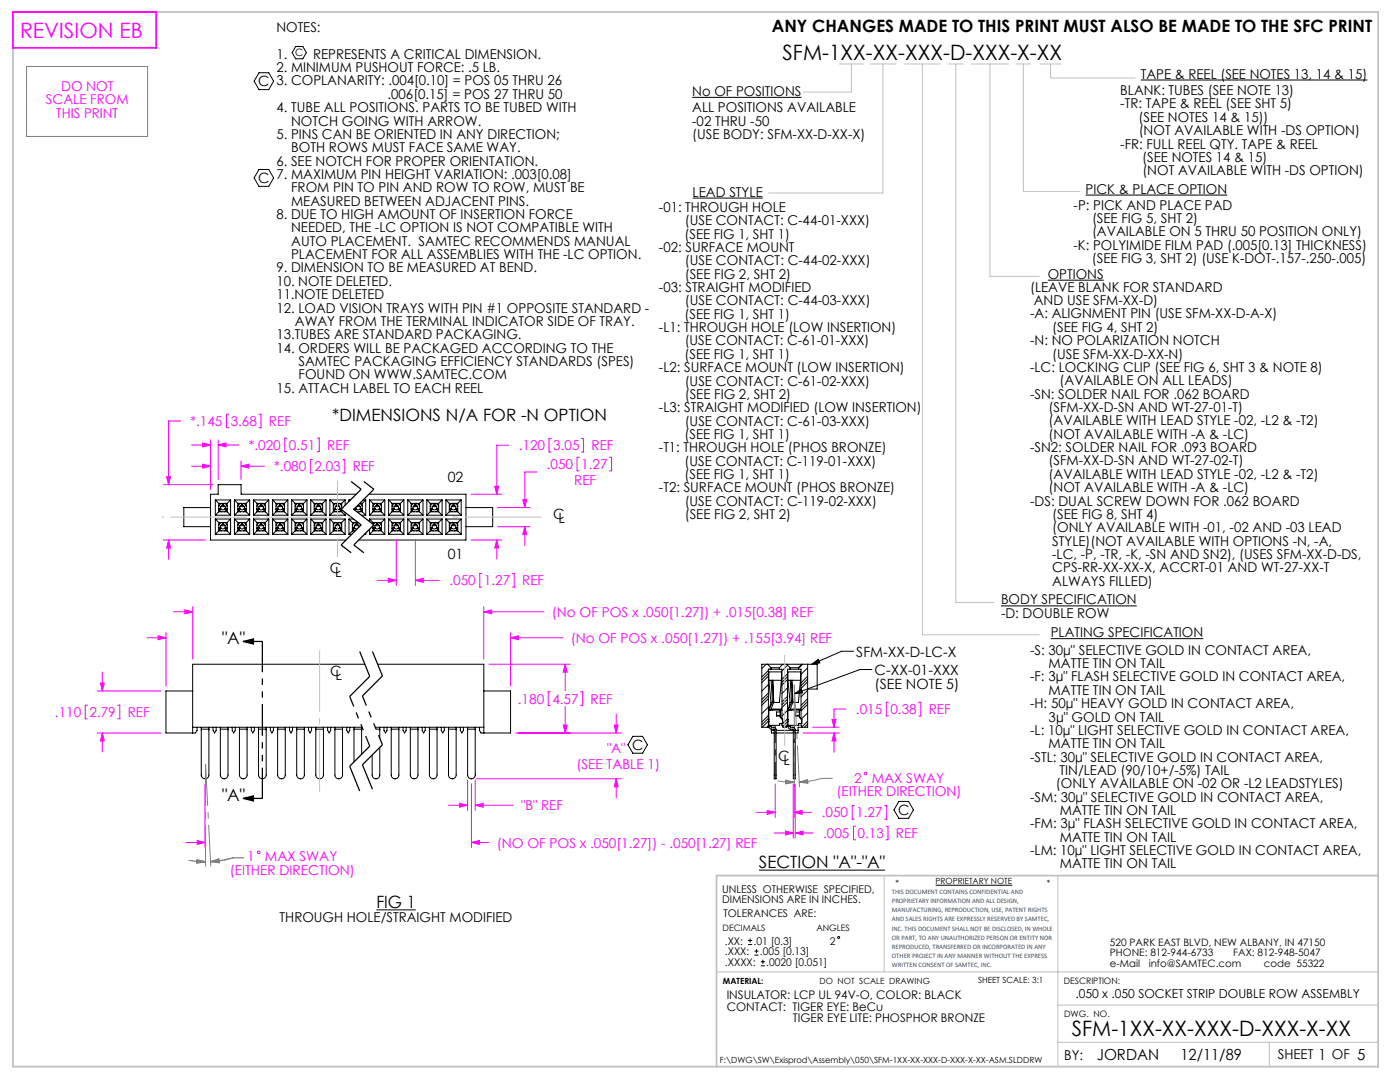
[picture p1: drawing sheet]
<svg xmlns="http://www.w3.org/2000/svg" width="279mm" height="216mm" viewBox="0 0 279 216" stroke-linecap="round" stroke-linejoin="round" font-family="sans-serif">
<path d="M0 0h279.4v215.9h-279.4z" fill="none" stroke="#fff" stroke-width=".2"/>
<g fill="none" stroke="#000" stroke-width=".2">
<path d="M51.7 14.5h1.9l1 1.7-1 1.7h-1.9l-1-1.7zM59 9.3h1.4l.7 1.2-.7 1.2h-1.4l-.7-1.2zM138.1 19.4h21.9M227.7 16h45.2M51.7 33.8h1.9l1 1.7-1 1.7h-1.9l-1-1.7zM138.2 39.5h14M216.7 38.9h28.2M209.1 55.9h11.2M43 99.8h3M43 99.8v3M43 99.8l.7 .6M46 99.8v3"/>
<path d="M46 99.8l-.7 .6M46.8 99.8h3M46.8 99.8v3M46.8 99.8l.7 .6M49.8 99.8v3M49.8 99.8l-.7 .6M50.6 99.8h3M50.6 99.8v3M50.6 99.8l.7 .6M53.6 99.8v3M53.6 99.8l-.6 .6M54.4 99.8h3.1"/>
<path d="M54.4 99.8v3M54.4 99.8l.7 .6M57.5 99.8v3M57.5 99.8l-.7 .6M58.2 99.8h3.1M58.2 99.8v3M58.2 99.8l.7 .6M61.3 99.8v3M61.3 99.8l-.7 .6M62 99.8h3.1M62 99.8v3M62 99.8l.7 .6"/>
<path d="M65.1 99.8v3M65.1 99.8l-.7 .6M65.8 99.8h3.1M65.8 99.8v3M65.8 99.8l.7 .6M68.9 99.8v1M68.9 99.8l-.7 .6M69.6 99.8h.3M69.6 99.8v.3M69.6 99.8l.2 .1M71.1 98.6h-23v-1.9h-4.6v1.9h-1.5v9.2h27.1M72.5 99.8h.5"/>
<path d="M73 99.8v3M73 99.8l-.7 .6M73.6 98.6h19.4v9.2h-21.4M73.7 99.8h3.1M73.7 99.8v3M73.7 99.8l.7 .6M76.8 99.8v3M76.8 99.8l-.7 .6M77.6 99.8h3M77.6 99.8v3M77.6 99.8l.6 .6M80.6 99.8v3"/>
<path d="M80.6 99.8l-.7 .6M81.4 99.8h3M81.4 99.8v3M81.4 99.8l.7 .6M84.4 99.8v3M84.4 99.8l-.7 .6M85.2 99.8h3M85.2 99.8v3M85.2 99.8l.7 .6M88.2 99.8v3M88.2 99.8l-.7 .6M89 99.8h3"/>
<path d="M89 99.8v3M89 99.8l.7 .6M92 99.8v3M92 99.8l-.6 .6M42 101.3h-5.3v3.8h5.3M43 102.8h3M43 106.6h3M43 103.6h3M43 103.6v3M43 103.6l.7 .7M43.7 101.5l.2 .4 .3 .2M43.7 105.3l.2 .4 .3 .2"/>
<path d="M43.7 100.4h1.6M43.7 102.1h1.6M43.7 104.3h1.6M43.7 105.9h1.6M43.7 105.9l-.7 .7M43.7 100.4v1.7M43.7 104.3v1.6M43.7 102.1l-.7 .7M43.7 101.6v.1M43.7 105.4v.1M43.8 101.8l.3-.2 .4 .1 .4-.1 .3 .2M43.8 105.7l.3-.3 .4 .2 .4-.2 .3 .3"/>
<path d="M44 101.4l-.3 .2M44 105.3l-.3 .1M44 101.4h.1M44 105.3h.1M44.1 101.1h.8M44.1 104.9h.8M44.2 100.4l-.5 .6M44.2 104.3l-.5 .5M44.3 100.4l.1 .4a.48 .48 0 0 0-.4 .6M44.3 104.3l.1 .3M44.4 104.6a.48 .48 0 0 0-.4 .7M44.4 104.6h.1"/>
<path d="M44.6 104.6a.48 .48 0 0 1 .3 .7M44.6 104.6h.1M44.6 100.4v.4a.48 .48 0 0 1 .3 .6M44.6 104.3v.3M44.8 100.4l.5 .6M44.8 104.3l.5 .5M44.9 101.4h.1M44.9 105.3h.1M44.9 101.4l.4 .2M44.9 105.3l.4 .1M45.3 101.6v.1M45.3 105.4v.1"/>
<path d="M45.3 101.5l-.2 .4-.3 .2M45.3 105.3l-.2 .4-.3 .2M45.3 102.1l.7 .7M45.3 100.4v1.7M45.3 104.3v1.6M45.3 105.9l.7 .7M46 103.6v3M46 103.6l-.7 .7M46.8 102.8h3M46.8 106.6h3M46.8 103.6h3M46.8 103.6v3"/>
<path d="M46.8 103.6l.7 .7M47.5 105.3l.2 .4 .4 .2M47.5 101.5l.2 .4 .4 .2M47.5 100.4h1.6M47.5 102.1h1.6M47.5 104.3h1.6M47.5 105.9h1.6M47.5 102.1l-.7 .7M47.5 105.9l-.7 .7M47.5 100.4v1.7M47.5 104.3v1.6M47.5 101.6v.1"/>
<path d="M47.5 105.4v.1M47.6 105.7l.4-.3 .3 .2 .4-.2 .3 .3M47.6 101.8l.4-.2 .3 .1 .4-.1 .3 .2M47.9 105.3l-.4 .1M47.9 101.4l-.4 .2M47.9 105.3h.1M47.9 101.4h.1M47.9 101.1h.8M47.9 104.9h.8M48.1 104.3l-.6 .5M48.1 100.4l-.6 .6M48.2 100.4v.4a.48 .48 0 0 0-.3 .6"/>
<path d="M48.2 104.3v.3M48.2 104.6a.48 .48 0 0 0-.3 .7M48.2 104.6h.1M48.4 104.6a.48 .48 0 0 1 .4 .7M48.4 104.6h.1M48.5 100.4l-.1 .4a.48 .48 0 0 1 .4 .6M48.5 104.3l-.1 .3M48.6 104.3l.5 .5M48.6 100.4l.5 .6M48.8 101.4h.1M48.8 105.3h.1M48.8 105.3l.3 .1"/>
<path d="M48.8 101.4l.3 .2M49.1 101.6v.1M49.1 105.4v.1M49.1 105.3l-.2 .4-.3 .2M49.1 101.5l-.2 .4-.3 .2M49.1 100.4v1.7M49.1 104.3v1.6M49.1 102.1l.7 .7M49.1 105.9l.7 .7M49.8 103.6v3M49.8 103.6l-.7 .7M50.6 102.8h3"/>
<path d="M50.6 106.6h3M50.6 103.6h3M50.6 103.6v3M50.6 103.6l.7 .7M51.3 101.5l.2 .4 .4 .2M51.3 105.3l.2 .4 .4 .2M51.3 100.4h1.7M51.3 102.1h1.7M51.3 104.3h1.7M51.3 105.9h1.7M51.3 102.1l-.7 .7M51.3 105.9l-.7 .7"/>
<path d="M51.3 100.4v1.7M51.3 104.3v1.6M51.4 101.6v.1M51.4 105.4v.1M51.4 101.8l.4-.2 .3 .1 .4-.1 .3 .2M51.4 105.7l.4-.3 .3 .2 .4-.2 .3 .3M51.7 101.4l-.4 .2M51.7 105.3l-.4 .1M51.7 105.3h.1M51.7 101.4h.1M51.7 101.1h.9M51.7 104.9h.9"/>
<path d="M51.9 100.4l-.6 .6M51.9 104.3l-.6 .5M52 100.4v.4a.48 .48 0 0 0-.3 .6M52 104.3v.3M52 104.6a.48 .48 0 0 0-.3 .7M52 104.6h.1M52.2 104.6a.48 .48 0 0 1 .4 .7M52.2 104.6h.1M52.3 100.4l-.1 .4a.48 .48 0 0 1 .4 .6M52.3 104.3l-.1 .3M52.4 100.4l.6 .6M52.4 104.3l.6 .5"/>
<path d="M52.6 101.4h.1M52.6 105.3h.1M52.6 101.4l.3 .2M52.6 105.3l.3 .1M52.9 101.6v.1M52.9 105.4v.1M53 101.5l-.3 .4-.3 .2M53 105.3l-.3 .4-.3 .2M53 105.9l.6 .7M53 100.4v1.7M53 104.3v1.6M53 102.1l.6 .7"/>
<path d="M53.6 103.6v3M53.6 103.6l-.6 .7M54.4 102.8h3.1M54.4 106.6h3.1M54.4 103.6h3.1M54.4 103.6v3M54.4 103.6l.7 .7M55.1 101.5l.2 .4 .4 .2M55.1 105.3l.2 .4 .4 .2M55.1 100.4h1.7M55.1 102.1h1.7M55.1 104.3h1.7"/>
<path d="M55.1 105.9h1.7M55.1 102.1l-.7 .7M55.1 100.4v1.7M55.1 104.3v1.6M55.1 105.9l-.7 .7M55.2 101.6v.1M55.2 105.4v.1M55.3 101.8l.3-.2 .3 .1 .4-.1 .3 .2M55.3 105.7l.3-.3 .3 .2 .4-.2 .3 .3M55.5 101.4l-.4 .2M55.5 105.3l-.4 .1M55.5 101.4h.1"/>
<path d="M55.5 105.3h.1M55.5 101.1h.9M55.5 104.9h.9M55.7 100.4l-.6 .6M55.7 104.3l-.6 .5M55.8 100.4v.4a.48 .48 0 0 0-.3 .6M55.8 104.3v.3M55.8 104.6a.48 .48 0 0 0-.3 .7M55.8 104.6h.1M56 104.6a.48 .48 0 0 1 .4 .7M56 104.6h.1M56.1 100.4l-.1 .4a.48 .48 0 0 1 .4 .6"/>
<path d="M56.1 104.3l-.1 .3M56.2 100.4l.6 .6M56.2 104.3l.6 .5M56.4 101.4h.1M56.4 105.3h.1M56.4 101.4l.4 .2M56.4 105.3l.4 .1M56.7 101.6v.1M56.7 105.4v.1M56.8 101.5l-.3 .4-.3 .2M56.8 105.3l-.3 .4-.3 .2M56.8 105.9l.7 .7"/>
<path d="M56.8 100.4v1.7M56.8 104.3v1.6M56.8 102.1l.7 .7M57.5 103.6v3M57.5 103.6l-.7 .7M58.2 102.8h3.1M58.2 106.6h3.1M58.2 103.6h3.1M58.2 103.6v3M58.2 103.6l.7 .7M58.9 101.5l.2 .4 .4 .2M58.9 105.3l.2 .4 .4 .2"/>
<path d="M58.9 100.4h1.7M58.9 102.1h1.7M58.9 104.3h1.7M58.9 105.9h1.7M58.9 102.1l-.7 .7M58.9 105.9l-.7 .7M58.9 100.4v1.7M58.9 104.3v1.6M59 101.6v.1M59 105.4v.1M59.1 101.8l.3-.2 .3 .1 .4-.1 .3 .2M59.1 105.7l.3-.3 .3 .2 .4-.2 .3 .3"/>
<path d="M59.3 101.4l-.4 .2M59.3 105.3l-.4 .1M59.3 101.4h.1M59.3 105.3h.1M59.3 101.1h.9M59.3 104.9h.9M59.5 100.4l-.6 .6M59.5 104.3l-.6 .5M59.6 100.4l.1 .4a.48 .48 0 0 0-.4 .6M59.6 104.3l.1 .3M59.7 104.6a.48 .48 0 0 0-.4 .7M59.7 104.6h.1"/>
<path d="M59.8 104.6a.48 .48 0 0 1 .4 .7M59.8 104.6h.1M59.9 100.4l-.1 .4a.48 .48 0 0 1 .4 .6M59.9 104.3l-.1 .3M60 100.4l.6 .6M60 104.3l.6 .5M60.2 101.4h.1M60.2 105.3h.1M60.2 101.4l.4 .2M60.2 105.3l.4 .1M60.5 101.6v.1M60.5 105.4v.1"/>
<path d="M60.6 101.5l-.3 .4-.3 .2M60.6 105.3l-.3 .4-.3 .2M60.6 105.9l.7 .7M60.6 100.4v1.7M60.6 104.3v1.6M60.6 102.1l.7 .7M61.3 103.6v3M61.3 103.6l-.7 .7M62 102.8h3.1M62 106.6h3.1M62 103.6h3.1M62 103.6v3"/>
<path d="M62 103.6l.7 .7M62.7 101.5l.3 .4 .3 .2M62.7 105.3l.3 .4 .3 .2M62.7 100.4h1.7M62.7 102.1h1.7M62.7 104.3h1.7M62.7 105.9h1.7M62.7 102.1l-.7 .7M62.7 105.9l-.7 .7M62.7 100.4v1.7M62.7 104.3v1.6M62.8 101.6v.1"/>
<path d="M62.8 105.4v.1M62.9 101.8l.3-.2 .3 .1 .4-.1 .3 .2M62.9 105.7l.3-.3 .3 .2 .4-.2 .3 .3M63.1 101.4l-.4 .2M63.1 105.3l-.4 .1M63.1 101.4h.1M63.1 105.3h.1M63.1 101.1h.9M63.1 104.9h.9M63.3 100.4l-.6 .6M63.3 104.3l-.6 .5M63.4 100.4l.1 .4a.48 .48 0 0 0-.4 .6"/>
<path d="M63.4 104.3l.1 .3M63.5 104.6a.48 .48 0 0 0-.4 .7M63.5 104.6h.1M63.6 104.6a.48 .48 0 0 1 .4 .7M63.6 104.6h.1M63.7 100.4l-.1 .4a.48 .48 0 0 1 .4 .6M63.7 104.3l-.1 .3M63.8 100.4l.6 .6M63.8 104.3l.6 .5M64 101.4h.1M64 105.3h.1M64 101.4l.4 .2"/>
<path d="M64 105.3l.4 .1M64.3 101.6v.1M64.3 105.4v.1M64.4 101.5l-.3 .4-.3 .2M64.4 105.3l-.3 .4-.3 .2M64.4 105.9l.7 .7M64.4 102.1l.7 .7M64.4 100.4v1.7M64.4 104.3v1.6M65.1 103.6v3M65.1 103.6l-.7 .7M65.8 102.8h3.1"/>
<path d="M65.8 106.6h3.1M65.8 103.6h3.1M65.8 103.6v3M65.8 103.6l.7 .7M66.5 105.3l.3 .4 .3 .2M66.5 101.5l.3 .4 .3 .2M66.5 100.4h1.7M66.5 102.1h1.7M66.5 104.3h1.7M66.5 105.9h1.7M66.5 102.1l-.7 .7M66.5 100.4v1.7"/>
<path d="M66.5 104.3v1.6M66.5 105.9l-.7 .7M66.6 101.6v.1M66.6 105.4v.1M66.7 105.7l.3-.3 .3 .2 .4-.2 .3 .3M66.7 101.8l.3-.2 .3 .1 .4-.1 .3 .2M66.9 105.3l-.4 .1M66.9 101.4l-.4 .2M66.9 105.3h.1M66.9 101.4h.1M66.9 101.1h.9M66.9 104.9h.9"/>
<path d="M67.1 104.3l-.6 .5M67.1 100.4l-.6 .6M67.2 100.4l.1 .4a.48 .48 0 0 0-.4 .6M67.2 104.3l.1 .3M67.3 104.6a.48 .48 0 0 0-.4 .7M67.3 104.6h.1M67.4 104.6a.48 .48 0 0 1 .4 .7M67.4 104.6h.1M67.5 100.4l-.1 .4a.48 .48 0 0 1 .4 .6M67.5 104.3l-.1 .3M67.6 104.3l.6 .5M67.6 100.4l.6 .6"/>
<path d="M67.8 105.3h.1M67.8 101.4h.1M67.8 105.3l.4 .1M67.8 101.4l.3 .2M68.1 101.6h.1M68.1 101.7h.1M68.1 105.4v.1M68.1 101.7l-.5 .4M68.2 105.3l-.2 .4-.4 .2M68.2 105.9l.7 .7M68.2 102.1l.7 .7M68.2 100.4v1.1"/>
<path d="M68.2 101.7v.4M68.2 104.3v1.6M68.9 102.3v.5M68.9 103.6v3M68.9 103.6l-.7 .7M69.6 106.6h.6M69.6 103.6h1M69.6 103.6v3M69.6 103.6l.7 .7M70.3 105.3l.6 .6h-.6M70.3 104.3h1.2M70.3 104.3v1.6"/>
<path d="M70.3 105.9l-.7 .7M70.4 105.4v.1M70.6 101.6h.1M70.7 105.3l-.4 .1M70.7 105.3h.1M70.7 104.9h.9M70.8 101.8l.3-.2 .3 .1 .4-.1 .3 .2M70.9 104.3l-.6 .5M71 101.3v.1M71 101.4l-.3 .2v.1v-.1M71 101.4h.1M71 104.3l.1 .3"/>
<path d="M71.1 104.6a.48 .48 0 0 0-.4 .7M71.1 104.6h.1M71.2 101.1h.7M71.2 102.1h1.1M71.3 104.6l.3 .3v.3M71.3 104.6h.1M71.3 105.5l-.5-.1-.3 .3M71.3 104.3v.3M71.6 100.7l-.1 .1a.48 .48 0 0 1 .4 .6M71.8 100.5l.5 .5M71.8 100.4h.5M71.9 104.6l.1 .2v-.1"/>
<path d="M71.9 101.4h.1M71.9 101.4l.4 .2M72.1 102.8h.9M72.2 101.6v.1M72.3 101.5l-.2 .4-.4 .2M72.3 100.4v1.7M72.3 102.1l.7 .7M72.7 106.6h.3M72.9 106.5l.1 .1M73 106.4v.2M73.7 102.8h3.1M73.7 103.6v.5"/>
<path d="M73.7 105.6v1M73.7 106.6h3.1M73.7 103.6h3.1M73.7 103.6l.7 .7M74.4 101.5l.3 .4 .3 .2M74.4 105.3l.3 .4 .3 .2M74.4 100.4h1.7M74.4 102.1l-.7 .7M74.4 105.9l-.7 .7M74.4 100.4v1.7M74.4 104.3v.3M74.4 104.9v1"/>
<path d="M74.4 102.1h1.7M74.4 104.3h1.7M74.4 105.9h1.7M74.5 101.6v.1M74.5 105.4v.1M74.6 101.8l.3-.2 .4 .1 .3-.1 .3 .2M74.6 105.7l.3-.3 .4 .2 .3-.2 .3 .3M74.8 101.4l-.3 .2M74.8 105.3l-.3 .1M74.8 101.4h.1M74.8 105.3h.1M74.8 101.1h.9"/>
<path d="M74.8 104.9h.9M75 100.4l-.6 .6M75 104.3l-.5 .4M75.1 100.4l.1 .4a.48 .48 0 0 0-.4 .6M75.1 104.3l.1 .3M75.2 104.6h.1M75.2 104.6a.48 .48 0 0 0-.4 .7M75.4 104.6a.48 .48 0 0 1 .3 .7M75.4 104.6h.1M75.4 100.4v.4a.48 .48 0 0 1 .3 .6M75.4 104.3v.3M75.5 100.4l.6 .6"/>
<path d="M75.5 104.3l.6 .5M75.7 101.4h.1M75.7 105.3h.1M75.7 101.4l.4 .2M75.7 105.3l.4 .1M76 101.6v.1M76 105.4v.1M76.1 101.5l-.2 .4-.4 .2M76.1 105.3l-.2 .4-.4 .2M76.1 102.1l.7 .7M76.1 105.9l.7 .7M76.1 100.4v1.7"/>
<path d="M76.1 104.3v1.6M76.8 103.6v3M76.8 103.6l-.7 .7M77.6 102.8h3M77.6 103.6v3M77.6 106.6h3M77.6 103.6h3M77.6 103.6l.6 .7M78.2 101.5l.3 .4 .3 .2M78.2 105.3l.3 .4 .3 .2M78.2 100.4h1.7M78.2 102.1l-.6 .7"/>
<path d="M78.2 100.4v1.7M78.2 104.3v1.6M78.2 105.9l-.6 .7M78.2 102.1h1.7M78.2 104.3h1.7M78.2 105.9h1.7M78.3 101.6v.1M78.3 105.4v.1M78.4 101.8l.3-.2 .4 .1 .3-.1 .4 .2M78.4 105.7l.3-.3 .4 .2 .3-.2 .4 .3M78.6 101.4l-.3 .2M78.6 105.3l-.3 .1"/>
<path d="M78.6 101.4h.1M78.6 105.3h.1M78.6 101.1h.9M78.6 104.9h.9M78.8 100.4l-.6 .6M78.8 104.3l-.6 .5M78.9 100.4l.1 .4a.48 .48 0 0 0-.4 .6M78.9 104.3l.1 .3M79 104.6h.1M79 104.6a.48 .48 0 0 0-.4 .7M79.2 104.6a.48 .48 0 0 1 .3 .7M79.2 104.6h.1"/>
<path d="M79.2 100.4v.4a.48 .48 0 0 1 .3 .6M79.2 104.3v.3M79.3 100.4l.6 .6M79.3 104.3l.6 .5M79.5 101.4h.1M79.5 105.3h.1M79.5 101.4l.4 .2M79.5 105.3l.4 .1M79.8 101.6v.1M79.8 105.4v.1M79.9 101.5l-.2 .4-.4 .2M79.9 105.3l-.2 .4-.4 .2"/>
<path d="M79.9 105.9l.7 .7M79.9 102.1l.7 .7M79.9 100.4v1.7M79.9 104.3v1.6M80.6 103.6v3M80.6 103.6l-.7 .7M81.4 102.8h3M81.4 103.6v3M81.4 106.6h3M81.4 103.6h3M81.4 103.6l.7 .7M82.1 101.5l.2 .4 .3 .2"/>
<path d="M82.1 105.3l.2 .4 .3 .2M82.1 100.4h1.6M82.1 105.9l-.7 .7M82.1 100.4v1.7M82.1 104.3v1.6M82.1 102.1l-.7 .7M82.1 102.1h1.6M82.1 104.3h1.6M82.1 105.9h1.6M82.1 101.6v.1M82.1 105.4v.1M82.2 101.8l.3-.2 .4 .1 .3-.1 .4 .2"/>
<path d="M82.2 105.7l.3-.3 .4 .2 .3-.2 .4 .3M82.4 101.4l-.3 .2M82.4 105.3l-.3 .1M82.4 105.3h.1M82.4 101.4h.1M82.5 101.1h.8M82.5 104.9h.8M82.6 100.4l-.5 .6M82.6 104.3l-.5 .5M82.7 100.4l.1 .4a.48 .48 0 0 0-.4 .6M82.7 104.3l.1 .3M82.8 104.6h.1"/>
<path d="M82.8 104.6a.48 .48 0 0 0-.4 .7M83 104.6a.48 .48 0 0 1 .3 .7M83 104.6h.1M83 100.4v.4a.48 .48 0 0 1 .3 .6M83 104.3v.3M83.1 100.4l.6 .6M83.1 104.3l.6 .5M83.3 101.4h.1M83.3 105.3h.1M83.3 101.4l.4 .2M83.3 105.3l.4 .1M83.7 101.6v.1"/>
<path d="M83.7 105.4v.1M83.7 101.5l-.2 .4-.4 .2M83.7 105.3l-.2 .4-.4 .2M83.7 105.9l.7 .7M83.7 102.1l.7 .7M83.7 100.4v1.7M83.7 104.3v1.6M84.4 103.6v3M84.4 103.6l-.7 .7M85.2 102.8h3M85.2 103.6v3M85.2 106.6h3"/>
<path d="M85.2 103.6h3M85.2 103.6l.7 .7M85.9 101.5l.2 .4 .3 .2M85.9 105.3l.2 .4 .3 .2M85.9 105.9l-.7 .7M85.9 100.4h1.6M85.9 102.1l-.7 .7M85.9 100.4v1.7M85.9 104.3v1.6M85.9 102.1h1.6M85.9 104.3h1.6M85.9 105.9h1.6"/>
<path d="M85.9 101.6v.1M85.9 105.4v.1M86 101.8l.3-.2 .4 .1 .4-.1 .3 .2M86 105.7l.3-.3 .4 .2 .4-.2 .3 .3M86.3 101.4l-.4 .2M86.3 105.3l-.4 .1M86.3 101.4h.1M86.3 105.3h.1M86.3 101.1h.8M86.3 104.9h.8M86.4 100.4l-.5 .6M86.4 104.3l-.5 .5"/>
<path d="M86.6 100.4v.4a.48 .48 0 0 0-.3 .6M86.6 104.3v.3M86.6 104.6h.1M86.6 104.6a.48 .48 0 0 0-.3 .7M86.8 104.6a.48 .48 0 0 1 .4 .7M86.8 104.6h.1M86.9 100.4l-.1 .4a.48 .48 0 0 1 .4 .6M86.9 104.3l-.1 .3M87 100.4l.5 .6M87 104.3l.5 .5M87.2 101.4h.1M87.2 105.3h.1"/>
<path d="M87.2 101.4l.3 .2M87.2 105.3l.3 .1M87.5 101.6v.1M87.5 105.4v.1M87.5 101.5l-.2 .4-.3 .2M87.5 105.3l-.2 .4-.3 .2M87.5 102.1l.7 .7M87.5 105.9l.7 .7M87.5 100.4v1.7M87.5 104.3v1.6M88.2 103.6v3M88.2 103.6l-.7 .7"/>
<path d="M89 102.8h3M89 103.6v3M89 106.6h3M89 103.6h3M89 103.6l.7 .7M89.7 101.5l.2 .4 .4 .2M89.7 105.3l.2 .4 .4 .2M89.7 100.4v1.7M89.7 104.3v1.6M89.7 102.1l-.7 .7M89.7 100.4h1.7M89.7 102.1h1.7"/>
<path d="M89.7 104.3h1.7M89.7 105.9l-.7 .7M89.7 105.9h1.7M89.8 101.6v.1M89.8 105.4v.1M89.8 101.8l.4-.2 .3 .1 .4-.1 .3 .2M89.8 105.7l.4-.3 .3 .2 .4-.2 .3 .3M90.1 101.4l-.4 .2M90.1 105.3l-.4 .1M90.1 101.4h.1M90.1 105.3h.1M90.1 101.1h.9"/>
<path d="M90.1 104.9h.9M90.3 100.4l-.6 .6M90.3 104.3l-.6 .5M90.4 100.4v.4a.48 .48 0 0 0-.3 .6M90.4 104.3v.3M90.4 104.6h.1M90.4 104.6a.48 .48 0 0 0-.3 .7M90.6 104.6a.48 .48 0 0 1 .4 .7M90.6 104.6h.1M90.7 100.4l-.1 .4a.48 .48 0 0 1 .4 .6M90.7 104.3l-.1 .3M90.8 100.4l.6 .6"/>
<path d="M90.8 104.3l.6 .5M91 101.4h.1M91 105.3h.1M91 101.4l.3 .2M91 105.3l.3 .1M91.3 101.6v.1M91.3 105.4v.1M91.4 101.5l-.3 .4-.3 .2M91.4 105.3l-.3 .4-.3 .2M91.4 102.1l.6 .7M91.4 100.4v1.7M91.4 104.3v1.6"/>
<path d="M91.4 105.9l.6 .7M92 103.6v3M92 103.6l-.6 .7M93 101.3h5.3v3.8h-5.3M38.5 137.9h-5.4v8.4h5.9l.3-.6v-.6M72.8 132.5h-34.3v13.8M75.4 132.5h21.2v13.8M96.6 137.9h5.3v8.4h-5.9l-.3-.6v-.6M152.9 132.5l-.9 .9M153.2 132.5l.7 .7M153.4 139.4l-1.4 1.3M153.4 138.8l-1.4 1.3"/>
<path d="M153.4 138.3l-1.4 1.3M153.4 136.6l-1.4 1.3M153.4 134.9l-1.4 1.3M153.4 134.3l-1.4 1.4M153.4 133.8l-1.4 1.3M153.4 135.7l.5 4.4-.4 1.5M153.4 135.7h.5M153.4 135.7v-1.6h2.6v1.6M153.9 133.3l-.3 .2M153.9 133.2v.3M153.9 133.2h1.6M153.9 135.7h.4"/>
<path d="M153.9 135.7l.3 4.4M154.1 135.7l.3 4.5M154.3 135.7h1.6M154.3 135.7l.1 4.5M155.5 133.2v.3M155.9 135.7l-.4 4.5h-1.1M156 135.7h.1M156.2 132.5l-.7 .7M157 132.5l.7 .7M157.2 135.6l-1.1 1.1M157.2 139.5l-1.1 1.1M157.2 135l-1.1 1.1"/>
<path d="M157.2 139l-1.1 1.1M157.2 134.5l-1.1 1.1M157.2 137.3l-1.1 1.1M157.2 132.7l-1.1 1.2M157.3 135.7l.4 4.4-.4 1.5M157.3 135.7h.4M157.3 135.7v-1.6h2.5v1.6M157.7 133.2v.3M157.7 133.2h1.7M157.7 135.7h.4M157.7 135.7l.3 4.4M157.9 135.7l.3 4.5"/>
<path d="M158.1 135.7h1.7M158.1 135.7l.1 4.5M158.6 138.4l1.3-.9 .3 .7zM159.4 133.2v.3M159.8 135.7l-.5 4.5h-1.1M159.8 135.7h.1M160 132.5l-.6 .7M160.2 132.5l-.8 .9M161.2 136.1l-1.3 1.3M161.2 140l-1.3 1.3M161.2 135.5l-1.3 1.3M161.2 139.4l-1.3 1.3"/>
<path d="M161.2 134.9l-1.3 1.3M161.2 137.7l-1.3 1.4M161.2 133.2l-1.3 1.4M161.2 137.5h1.9v-5h-11.1v12.6h1.5M161.2 132.5v12.6h-1.9v1.2h-.6M162 132.5l1.3-.9 .3 .7zM170.4 130h-2.4l-6 2.5M174 133.6h-2.4l-13 4.8M199.8 120.9h27.1M209.7 127.4h30.4M38.5 145.1h33.8M40.2 145.1v.4"/>
<path d="M40.2 145.5v9.1a.76 .76 0 0 0 .7 .8 .76 .76 0 0 0 .8-.8v-9.1M40.2 145.5h1.5M41.7 145.1v.4M42.5 145.1v.6l.3 .6 .3-.6v-.6M44 145.1v.4M44 145.5v9.1a.76 .76 0 0 0 .7 .8 .76 .76 0 0 0 .8-.8v-9.1M44 145.5h1.5M45.5 145.1v.4M46.3 145.1v.6l.3 .6 .3-.6v-.6M47.8 145.1v.4M47.8 145.5v9.1a.76 .76 0 0 0 .7 .8 .76 .76 0 0 0 .8-.8v-9.1M47.8 145.5h1.5"/>
<path d="M49.3 145.1v.4M50.1 145.1v.6l.4 .6 .3-.6v-.6M51.6 145.1v.4M51.6 145.5v9.1a.76 .76 0 0 0 .8 .8 .76 .76 0 0 0 .7-.8v-9.1M51.6 145.5h1.5M53.1 145.1v.4M54 145.1v.6l.3 .6 .3-.6v-.6M55.4 145.1v.4M55.4 145.5v9.1a.76 .76 0 0 0 .8 .8 .76 .76 0 0 0 .7-.8v-9.1M55.4 145.5h1.5M56.9 145.1v.4M57.8 145.1v.6l.3 .6 .3-.6v-.6"/>
<path d="M59.2 145.1v.4M59.2 145.5v9.1a.76 .76 0 0 0 .8 .8 .76 .76 0 0 0 .7-.8v-9.1M59.2 145.5h1.5M60.7 145.1v.4M61.6 145.1v.6l.3 .6 .3-.6v-.6M63 145.1v.4M63 145.5v9.1a.76 .76 0 0 0 .8 .8 .76 .76 0 0 0 .8-.8v-9.1M63 145.5h1.6M64.6 145.1v.4M65.4 145.1v.6l.3 .6 .3-.6v-.6M66.8 145.1v.4M66.8 145.5v9.1a.76 .76 0 0 0 .8 .8 .76 .76 0 0 0 .8-.8v-9.1"/>
<path d="M66.8 145.5h1.6M68.4 145.1v.4M69.2 145.1v.6l.3 .6 .3-.6v-.6M70.6 145.1v.4M70.6 145.5v6.5M70.6 145.5h1.6M72.2 145.1v.4M72.2 145.5v5M74.9 145.1h21.7M75.1 145.5h.7M75.8 145.1v.4M75.8 145.5v1.8"/>
<path d="M75.8 149.1v5.5a.76 .76 0 0 1-.8 .8 .76 .76 0 0 1-.7-.8v-3.9M76.6 145.1v.6l.3 .6 .3-.6v-.6M78.1 145.1v.4M78.1 145.5v9.1a.76 .76 0 0 0 .7 .8 .76 .76 0 0 0 .8-.8v-9.1M78.1 145.5h1.5M79.6 145.1v.4M80.4 145.1v.6l.3 .6 .4-.6v-.6M81.9 145.1v.4M81.9 145.5v9.1a.76 .76 0 0 0 .8 .8 .76 .76 0 0 0 .7-.8v-9.1M81.9 145.5h1.5M83.4 145.1v.4M84.3 145.1v.6l.3 .6 .3-.6v-.6"/>
<path d="M85.7 145.1v.4M85.7 145.5v9.1a.76 .76 0 0 0 .8 .8 .76 .76 0 0 0 .7-.8v-9.1M85.7 145.5h1.5M87.2 145.1v.4M88.1 145.1v.6l.3 .6 .3-.6v-.6M89.5 145.1v.4M89.5 145.5v9.1a.76 .76 0 0 0 .8 .8 .76 .76 0 0 0 .7-.8v-9.1M89.5 145.5h1.5M91 145.1v.4M91.9 145.1v.6l.3 .6 .3-.6v-.6M93.3 145.1v.4M93.3 145.5v9.1a.76 .76 0 0 0 .8 .8 .76 .76 0 0 0 .7-.8v-9.1"/>
<path d="M93.3 145.5h1.5M94.8 145.1v.4M126.3 146.9h1.9l1 1.7-1 1.7h-1.9l-1-1.7zM153.4 143.9l-1.3 1.2M153.4 143.3l-1.4 1.3M153.4 142.8l-1.4 1.3M153.4 141.1l-1.4 1.3M153.4 141.5h.1M153.4 141.8h.1M153.4 143.6h.1M153.4 144h.1M153.4 144v1a.53 .53 0 0 0 .6 .5h.4l.1 .1v9.8h.4v-9.8a.53 .53 0 0 0-.5-.5h-.5l-.1-.4"/>
<path d="M153.4 141.8v1.8M153.4 144.7h.1M153.4 143.6v.4M153.5 141.6l-.1 .2M153.5 141.7l-.1 .1M153.5 141.7h2.2v1.1M153.5 144.7l-.1 .2M153.9 141.5h2.2M153.9 145.5v.8h.6M153.9 145.7h.6M154.2 140.2l-.7 1.5M154.2 140.1v.1"/>
<path d="M154.2 140.2h.2M154.4 140.2l-.6 1.5M154.9 146.3h3.4M154.9 145.7h3.4M155 142.7h.7M155 142.7l.7 .1v.3M155.6 144.4v.3h-2.1M155.7 142.7v.1M155.7 142.1h-.7v.6M155.7 142.1v.6M155.7 141.7v.4M155.7 142.8v.3"/>
<path d="M155.7 143.1l.5 .5M155.7 141.8h.4M156.1 143.4v-9.9h-2.7v11.2l-.3 .4M156.2 143.6v.8h-.6v.3M156.2 143.6v.8M157.2 144.6l-.6 .5M157.2 140.1l-1.1 1.1M157.2 144l-1 1M157.2 143.4l-1.1 1.1M157.2 141.5h.1M157.3 143.6h.1M157.3 144h.1"/>
<path d="M157.3 141.8h.1M157.3 144v1a.53 .53 0 0 0 .5 .5h.4l.1 .1v9.8h.4v-9.8a.53 .53 0 0 0-.5-.5h-.5l-.1-.4M157.3 141.8v1.8M157.3 141.8l-1.2 1.1M157.3 144.7h.1M157.3 143.6v.4M157.3 141.6v.2M157.3 141.7v.1M157.3 141.7h2.3l-.1 .4M157.3 144.7v.2M157.7 141.5h2.2M158 140.2l-.7 1.5"/>
<path d="M158 140.2h.2M158 140.1v.1M158.2 140.2l-.6 1.5M158.7 145.7h.6M158.8 142.7l.7 .1M158.8 142.7v.1M158.8 142.8h.8M158.8 142.8h.1M159.5 142.1h-.7v.6M159.5 143.1h.1M159.5 142.8v.3M159.5 143.1l.5 .5"/>
<path d="M159.6 141.8h.3M159.6 142.1l-.1 .7M159.9 143.4v-9.9h-2.7v11.2l-.3 .4h-.6l-.2-.4v-.3M159.9 144.4v.3l.2 .4M160 143.6v.8h-.6v.3h-2.1M160 143.6h.1M161.2 140.5l-1.3 1.4M161.2 145l-.1 .1M161.2 144.5l-.7 .6M161.2 143.9l-1.2 1.1M161.2 142.2l-1.3 1.3M179.4 159.9h1.9l1 1.7-1 1.7h-1.9l-1-1.7z"/>
<path d="M151.5 173.6h25.1M186.7 176.6h15.3M75.1 181.6h7.9"/>
</g>
<g fill="none" stroke="#c0c0c0" stroke-width=".2">
<path d="M167.5 12.8h4.8M169.9 12.8v5.6h-9.6M173.6 12.8h5.2M176.2 12.8v25.7h-22.8M180.5 12.8h7.1M184.1 12.8v113.9h23.3M189.2 12.8h3.1M190.8 12.8v107.4h7.5M193.8 12.8h7.5M197.6 12.8v42.3h9.8M202.8 12.8h2.9M204.2 12.8v25.4h11.3"/>
<path d="M207.6 12.8h4.2M209.7 12.8v2.8h16.8M176.5 174.7v19.2M211.1 174.7v38.1M143 193.9h132M211.1 208h63.9M211.1 200.6h63.9M253.3 208v4.8"/>
</g>
<path d="M2.6 2.4h272.4v210.4h-272.4zM275 174.7h-132v38.1" fill="none" stroke="#c0c0c0" stroke-width=".35"/>
<path d="M2.6 2.4h28.6v7.1h-28.6z" fill="none" stroke="#f0f" stroke-width=".35"/>
<g fill="none" stroke="#f0f" stroke-width=".2">
<path d="M32.6 96.7h9.9M33.2 95.1h.8l-.4 1.6zM36 84h-2.4v12.7M38.2 88.8h3.8M38.2 93h3.8M40.4 88.4l1.6 .4-1.6 .4zM40.4 92.6l1.6 .4-1.6 .4zM42 87.8v9.8M43.5 88.8l1.6-.4v.8zM43.5 87.8v7.9M43.5 88.8h4.2M45.6 82.7h-.4v2.7h.4"/>
<path d="M48.1 93l1.6-.4v.8zM48.1 92v3.7M48.1 93h4.6M51.7 82.7h.4v2.7h-.4M57.3 87.4h-.5v2.7h.5M62.3 91.7h-.4v2.7h.4M63.3 87.4h.4v2.7h-.4M68.4 91.7h.4v2.7h-.4M94 98.6h6.2M98.7 97h.8l-.4 1.6zM101.5 88.8h-2.4v9.8M104.3 99.7h.8l-.4 1.6z"/>
<path d="M107.1 94.2h-2.4v7.1M110 87.5h-.4v2.7h.4M115.6 91.2h-.4v2.8h.4M116.1 87.5h.4v2.7h-.4M121.6 91.2h.5v2.8h-.5M32.6 107.8h8.4M33.6 107.8l.4 1.5h-.8zM33.6 107.8v3.8M75.3 115.8h3.8M77.5 115.4l1.6 .4-1.6 .4zM79.1 107.6v9.2M82.9 115.8l1.6-.4v.8z"/>
<path d="M82.9 107.6v9.2M82.9 115.8h4.8M94 107.8h6.2M96.2 114.5h-.5v2.7h.5M99.1 107.8l.4 1.5h-.8zM99.1 107.8v3.8M99.3 101.3h6.5M99.3 105.1h6.5M102.2 114.5h.4v2.7h-.4M104.7 105.1l.4 1.6h-.8zM104.7 105.1v3.8M19.4 137.9h12.7"/>
<path d="M20 136.3h.8l-.4 1.6zM20.4 134.1v3.8M29.3 127.3h3.8M31.5 126.9l1.6 .4-1.6 .4zM33.1 126.2v10.7M34.6 122.1h3.9M36.9 121.7l1.6 .4-1.6 .4zM38.5 121.1v10.4M96.6 122.1l1.5-.4v.8zM96.6 121.1v10.4M96.6 122.1h12M97.6 132.5h16.2"/>
<path d="M101.9 127.3l1.6-.4v.8zM101.9 126.2v10.7M101.9 127.3h10.4M109.8 138h-.4v2.8h.4M112.8 132.5l.4 1.6h-.8zM112.8 132.5v5.3M115.9 138h.4v2.8h-.4M17.4 140.7h-.4v2.7h.4M19.4 146.3h12.7M20.4 146.3l.4 1.5h-.8zM20.4 146.3v3.8M23.5 140.7h.4v2.7h-.4"/>
<path d="M40.9 156.4v12.7M93.3 155.7v6M94.1 156.4v12.7M94.8 155.7v6M95.1 155.4h28.9M102.9 146.3h21.1M112.4 144.7h.8l-.4 1.6zM112.8 141v5.3M122.6 144.7h.8l-.4 1.6zM123 155.4l.4 1.6h-.8zM123 142.4v3.9M123 155.4v3.8"/>
<path d="M154.7 156.4v6.7M158.3 156.4v10.8M158.5 156.4v6.7M158.7 156.4v10.8M160.3 146.3h7.2M162.2 145.1h5.3M166.1 143.5h.7l-.4 1.6zM166.4 146.3l.4 1.5h-.7zM166.4 146.3v3.8M168.8 141.5h-2.4v3.6M177.3 140.1h-.4v2.7h.4M183.4 140.1h.4v2.7h-.4"/>
<path d="M37.1 168.1h3.8M39.4 167.7l1.5 .4-1.5 .4zM89.5 160.7h3.8M91.7 160.3l1.6 .4-1.6 .4zM94.1 168.1l1.6-.4v.8zM94.1 168.1h3.5M94.8 160.7l1.6-.4v.8zM94.8 160.7h7.6M150.9 162.1h3.8M153.1 161.7l1.6 .4-1.6 .4zM154.5 166.2h3.8M156.7 165.8l1.6 .4-1.6 .4z"/>
<path d="M158.5 162.1l1.6-.4v.8zM158.5 162.1h3.5M158.7 166.2l1.6-.4v.8zM158.7 166.2h3.6M170.5 160.7h-.4v2.8h.4M170.7 164.9h-.4v2.7h.4M176.5 160.7h.5v2.8h-.5M176.8 164.9h.4v2.7h-.4"/>
<circle cx="172.7" cy="154.3" r=".26"/>
<circle cx="51.6" cy="170.1" r=".26"/>
</g>
<path d="M48.5 128l2.1-.5v1zM48.5 128h3.9M48.5 159.3l2.1-.5v1zM48.5 159.3h3.9" fill="none" stroke="#000" stroke-width=".25"/>
<g fill="none" stroke="#808080" stroke-width=".2">
<path d="M5.3 13.3h24.2v13.9h-24.2zM155.1 155.8l3.4 .3M156.8 155.9l1.7 .2M156.8 155.7l1.7 .4-1.7 .3zM158.5 156.1l-1.7 .1M159.5 156.1l1.7-.5v.7zM159.5 156.1h1.7M161.2 155.7l-1.7 .4M166.1 155.3a14.1 14.1 0 0 0-4.3 .5l-2.3 .3M37.7 171.7l3.3 .3M39.3 171.5l1.7 .5M41 172l-1.7 .3"/>
<path d="M43.7 171.6l-1.7 .3 1.7 .1"/>
</g>
<path d="M154.7 144.9v10.5M158.5 144.9v10.5" fill="none" stroke="#000" stroke-width=".2" stroke-dasharray="15.2 1.3 1.3 1.3" stroke-dashoffset="11.9" stroke-linecap="butt"/>
<g fill="none" stroke="#000" stroke-width=".25" stroke-dasharray="6.3 1.3 1.3 1.3 1.3 1.3" stroke-linecap="butt">
<path d="M70.1 96.1l2 1.5M72.1 97.6l-4 4M72.6 96.1l2 1.5M74.6 97.6l-4 4M68.1 101.6l4 3.1M68.1 108.7l2 1.6M70.6 101.6l4 3.1M70.6 108.7l2 1.6M72.1 104.7l-4 4M74.6 104.7l-4 4M71.8 130l2 5M73.8 135l-4 4"/>
<path d="M74.3 130l2 4.9M76.3 134.9l-4 4M69.8 152.9l2 4.9M72.3 152.6l2 4.9M73.8 148.9l-4 4M76.3 148.6l-4 4"/>
</g>
<path d="M52.4 159.3v-31.3" fill="none" stroke="#000" stroke-width=".25" stroke-dasharray="6.3 1.3 1.3 1.3 1.3 1.3" stroke-dashoffset=".2" stroke-linecap="butt"/>
<path d="M69.8 139l4 9.9" fill="none" stroke="#000" stroke-width=".25" stroke-dasharray="6.3 1.3 1.3 1.3 1.3 1.3" stroke-dashoffset="4.2" stroke-linecap="butt"/>
<path d="M72.3 138.9l4 9.7" fill="none" stroke="#000" stroke-width=".25" stroke-dasharray="6.3 1.3 1.3 1.3 1.3 1.3" stroke-dashoffset="4.3" stroke-linecap="butt"/>
<path d="M158.5 136.6l1.1 20.4M41 152.5l1.1 20.4M158.5 157.1v-20.5M41 172.9v-20.4" fill="none" stroke="#808080" stroke-width=".2" stroke-dasharray="15.2 1.3 1.3 1.3" stroke-dashoffset="6.9" stroke-linecap="butt"/>
<path d="M32.3 103.2h37.8" fill="none" stroke="#c0c0c0" stroke-width=".2" stroke-dasharray="15.2 1.3 1.3 1.3" stroke-dashoffset="-1.8" stroke-linecap="butt"/>
<path d="M67.4 95.9v15.3" fill="none" stroke="#c0c0c0" stroke-width=".2" stroke-dasharray="15.2 1.3 1.3 1.3" stroke-dashoffset="7.6" stroke-linecap="butt"/>
<path d="M72.6 103.2h36.6" fill="none" stroke="#c0c0c0" stroke-width=".2" stroke-dasharray="15.2 1.3 1.3 1.3" stroke-dashoffset="-1.1" stroke-linecap="butt"/>
<path d="M63.8 129.8v28.2" fill="none" stroke="#c0c0c0" stroke-width=".2" stroke-dasharray="15.2 1.3 1.3 1.3" stroke-dashoffset="3" stroke-linecap="butt"/>
<path d="M156.6 148.8v-18.1" fill="none" stroke="#c0c0c0" stroke-width=".2" stroke-dasharray="15.2 1.3 1.3 1.3" stroke-dashoffset="8.1" stroke-linecap="butt"/>
<path d="M39.3 171.7l1.7 .3-1.7 .1M39.3 171.5v.8M42 171.9l1.7-.5v.7zM48.6 171.2a14.1 14.1 0 0 0-4.3 .5l-2.3 .2" fill="none" stroke="#808080" stroke-width=".25"/>
<g fill="#000">
<path d="M158.6 138.4l1.3-.9 .3 .7zM162 132.5l1.3-.9 .3 .7z"/>
<path d="M48.5 159.3l2.1-.5v1zM48.5 128l2.1-.5v1z"/>
</g>
<g fill="#f0f">
<path d="M98.7 97h.8l-.4 1.6zM99.1 107.8l.4 1.5h-.8zM104.3 99.7h.8l-.4 1.6zM104.7 105.1l.4 1.6h-.8zM33.6 107.8l.4 1.5h-.8zM33.2 95.1h.8l-.4 1.6zM40.4 88.4l1.6 .4-1.6 .4zM43.5 88.8l1.6-.4v.8zM40.4 92.6l1.6 .4-1.6 .4zM48.1 93l1.6-.4v.8zM77.5 115.4l1.6 .4-1.6 .4zM82.9 115.8l1.6-.4v.8zM31.5 126.9l1.6 .4-1.6 .4zM101.9 127.3l1.6-.4v.8zM36.9 121.7l1.6 .4-1.6 .4zM96.6 122.1l1.5-.4v.8zM112.8 132.5l.4 1.6h-.8zM112.4 144.7h.8l-.4 1.6zM122.6 144.7h.8l-.4 1.6zM123 155.4l.4 1.6h-.8zM91.7 160.3l1.6 .4-1.6 .4zM94.8 160.7l1.6-.4v.8zM94.1 168.1l1.6-.4v.8zM39.4 167.7l1.5 .4-1.5 .4zM20 136.3h.8l-.4 1.6zM20.4 146.3l.4 1.5h-.8zM166.4 146.3l.4 1.5h-.7zM166.1 143.5h.7l-.4 1.6zM156.7 165.8l1.6 .4-1.6 .4zM158.7 166.2l1.6-.4v.8z"/>
<path d="M153.1 161.7l1.6 .4-1.6 .4zM158.5 162.1l1.6-.4v.8z"/>
</g>
<g fill="none" stroke="#000" stroke-width=".2">
<path d="M149.3 188.5h.8M149.3 187.7h.8M149.7 187.3v.8M150.6 190.6h.8M150.6 189.8h.8M151 189.4v.8M151.8 192.7h.8M151.8 191.9h.8M152.2 191.5v.8"/>
<circle cx="167.4" cy="187.1" r=".2"/>
</g>
<text font-size="4.2" fill="#f0f" x="4" y="7.6">REVISION EB</text>
<g font-size="4.2">
<text x="156.2" y="12">SFM-1XX-XX-XXX-D-XXX-X-XX</text>
<text x="213.9" y="206.7">SFM-1XX-XX-XXX-D-XXX-X-XX</text>
</g>
<g font-size="3.4">
<text x="154" y="6.4">ANY CHANGES MADE TO THIS PRINT MUST ALSO BE MADE TO THE SFC PRINT</text>
<text x="66.3" y="84">*DIMENSIONS N/A FOR -N OPTION</text>
<text x="44.3" y="128.5">&quot;A&quot;</text>
<text x="44.3" y="159.9">&quot;A&quot;</text>
<text x="151.5" y="173.3">SECTION &quot;A&quot;-&quot;A&quot;</text>
<text x="75.1" y="181.2">FIG 1</text>
</g>
<g font-size="3">
<text x="218.9" y="211.4">JORDAN</text>
<text x="235.6" y="211.4">12/11/89</text>
</g>
<g font-size="2.8">
<text x="51.5" y="17.2">C 3. COPLANARITY: .004[0.10] = POS 05 THRU 26</text>
<text x="51.5" y="36.5">C</text>
<text x="89.4" y="96.2">02</text>
<text x="110.4" y="103.5">C</text>
<text x="111.4" y="104.3">L</text>
<text x="89.4" y="111.6">01</text>
<text x="65.8" y="114.4">C</text>
<text x="66.9" y="115.2">L</text>
<text x="170.9" y="131.1">SFM-XX-D-LC-X</text>
<text x="65.9" y="134.8">C</text>
<text x="66.9" y="135.6">L</text>
<text x="174.6" y="134.7">C-XX-01-XXX</text>
<text x="174.6" y="137.5">(SEE NOTE 5)</text>
<text x="155.3" y="151.8">C</text>
<text x="156.3" y="152.6">L</text>
<text x="179.3" y="162.6">C</text>
</g>
<g font-size="2.7">
<text x="55.2" y="6.4">NOTES:</text>
<text x="55.2" y="11.7">1.</text>
<text x="62.5" y="11.7">REPRESENTS A CRITICAL DIMENSION.</text>
<text x="55.2" y="14.4">2. MINIMUM PUSHOUT FORCE: .5 LB.</text>
<text x="227.7" y="15.7">TAPE &amp; REEL (SEE NOTES 13, 14 &amp; 15)</text>
<text x="55.2" y="22.4">4. TUBE ALL POSITIONS. PARTS TO BE TUBED WITH</text>
<text x="77.3" y="19.7">.006[0.15] = POS 27 THRU 50</text>
<text x="138.1" y="22.4">ALL POSITIONS AVAILABLE</text>
<text x="138.2" y="19.1">No OF POSITIONS</text>
<text x="223.6" y="19">BLANK: TUBES (SEE NOTE 13)</text>
<text x="223.6" y="21.6">-TR: TAPE &amp; REEL (SEE SHT 5)</text>
<text x="55.2" y="27.7">5. PINS CAN BE ORIENTED IN ANY DIRECTION;</text>
<text x="58.1" y="25">NOTCH GOING WITH ARROW.</text>
<text x="138.1" y="25.1">-02 THRU -50</text>
<text x="138.1" y="27.7">(USE BODY: SFM-XX-D-XX-X)</text>
<text x="223.6" y="29.6">-FR: FULL REEL QTY. TAPE &amp; REEL</text>
<text x="227.2" y="24.3">(SEE NOTES 14 &amp; 15))</text>
<text x="227.3" y="27">(NOT AVAILABLE WITH -DS OPTION)</text>
<text x="55.2" y="33">6. SEE NOTCH FOR PROPER ORIENTATION.</text>
<text x="55.2" y="35.7">7. MAXIMUM PIN HEIGHT VARIATION: .003[0.08]</text>
<text x="58.1" y="30.4">BOTH ROWS MUST FACE SAME WAY.</text>
<text x="228" y="32.3">(SEE NOTES 14 &amp; 15)</text>
<text x="228" y="35">(NOT AVAILABLE WITH -DS OPTION)</text>
<text x="58.1" y="41">MEASURED BETWEEN ADJACENT PINS.</text>
<text x="58.1" y="38.4">FROM PIN TO PIN AND ROW TO ROW, MUST BE</text>
<text x="138.2" y="39.2">LEAD STYLE</text>
<text x="214.3" y="41.8">-P: PICK AND PLACE PAD</text>
<text x="216.7" y="38.6">PICK &amp; PLACE OPTION</text>
<text x="55.2" y="43.7">8. DUE TO HIGH AMOUNT OF INSERTION FORCE</text>
<text x="58.1" y="46.4">NEEDED, THE -LC OPTION IS NOT COMPATIBLE WITH</text>
<text x="131.5" y="42.3">-01: THROUGH HOLE</text>
<text x="136.6" y="47.6">(SEE FIG 1, SHT 1)</text>
<text x="136.7" y="44.9">(USE CONTACT: C-44-01-XXX)</text>
<text x="217.9" y="44.5">(SEE FIG 5, SHT 2)</text>
<text x="217.9" y="47.2">(AVAILABLE ON 5 THRU 50 POSITION ONLY)</text>
<text x="58.1" y="51.7">PLACEMENT FOR ALL ASSEMBLIES WITH THE -LC OPTION.</text>
<text x="58.1" y="49">AUTO PLACEMENT. SAMTEC RECOMMENDS MANUAL</text>
<text x="131.5" y="50.3">-02: SURFACE MOUNT</text>
<text x="136.7" y="52.9">(USE CONTACT: C-44-02-XXX)</text>
<text x="214.3" y="49.8">-K: POLYIMIDE FILM PAD (.005[0.13] THICKNESS)</text>
<text x="217.9" y="52.5">(SEE FIG 3, SHT 2) (USE K-DOT-.157-.250-.005)</text>
<text x="55.2" y="54.4">9. DIMENSION TO BE MEASURED AT BEND.</text>
<text x="55.2" y="57">10. NOTE DELETED.</text>
<text x="55.2" y="59.7">11.NOTE DELETED</text>
<text x="131.5" y="58.3">-03: STRAIGHT MODIFIED</text>
<text x="136.7" y="55.6">(SEE FIG 2, SHT 2)</text>
<text x="205.6" y="58.2">(LEAVE BLANK FOR STANDARD</text>
<text x="209.1" y="55.6">OPTIONS</text>
<text x="55.2" y="62.4">12. LOAD VISION TRAYS WITH PIN #1 OPPOSITE STANDARD -</text>
<text x="58.8" y="65">AWAY FROM THE TERMINAL INDICATOR SIDE OF TRAY.</text>
<text x="136.6" y="63.6">(SEE FIG 1, SHT 1)</text>
<text x="136.7" y="60.9">(USE CONTACT: C-44-03-XXX)</text>
<text x="205.6" y="63.5">-A: ALIGNMENT PIN (USE SFM-XX-D-A-X)</text>
<text x="206.3" y="60.9">AND USE SFM-XX-D)</text>
<text x="55.2" y="67.7">13.TUBES ARE STANDARD PACKAGING.</text>
<text x="55.2" y="70.4">14. ORDERS WILL BE PACKAGED ACCORDING TO THE</text>
<text x="131.5" y="66.3">-L1: THROUGH HOLE (LOW INSERTION)</text>
<text x="136.6" y="71.6">(SEE FIG 1, SHT 1)</text>
<text x="136.6" y="68.9">(USE CONTACT: C-61-01-XXX)</text>
<text x="205.6" y="68.9">-N: NO POLARIZATION NOTCH</text>
<text x="210" y="66.2">(SEE FIG 4, SHT 2)</text>
<text x="210" y="71.5">(USE SFM-XX-D-XX-N)</text>
<text x="59.6" y="73">SAMTEC PACKAGING EFFICIENCY STANDARDS (SPES)</text>
<text x="59.6" y="75.7">FOUND ON WWW.SAMTEC.COM</text>
<text x="131.5" y="74.3">-L2: SURFACE MOUNT (LOW INSERTION)</text>
<text x="136.7" y="76.9">(USE CONTACT: C-61-02-XXX)</text>
<text x="205.6" y="74.2">-LC: LOCKING CLIP (SEE FIG 6, SHT 3 &amp; NOTE 8)</text>
<text x="211.5" y="76.9">(AVAILABLE ON ALL LEADS)</text>
<text x="55.2" y="78.4">15. ATTACH LABEL TO EACH REEL</text>
<text x="131.5" y="82.3">-L3: STRAIGHT MODIFIED (LOW INSERTION)</text>
<text x="136.7" y="79.6">(SEE FIG 2, SHT 2)</text>
<text x="205.6" y="79.5">-SN: SOLDER NAIL FOR .062 BOARD</text>
<text x="209.3" y="82.2">(SFM-XX-D-SN AND WT-27-01-T)</text>
<text x="136.6" y="87.6">(SEE FIG 1, SHT 1)</text>
<text x="136.7" y="84.9">(USE CONTACT: C-61-03-XXX)</text>
<text x="209.3" y="84.9">(AVAILABLE WITH LEAD STYLE -02, -L2 &amp; -T2)</text>
<text x="209.3" y="87.5">(NOT AVAILABLE WITH -A &amp; -LC)</text>
<text x="131.5" y="90.3">-T1: THROUGH HOLE (PHOS BRONZE)</text>
<text x="136.6" y="95.6">(SEE FIG 1, SHT 1)</text>
<text x="136.6" y="92.9">(USE CONTACT: C-119-01-XXX)</text>
<text x="205.6" y="90.2">-SN2: SOLDER NAIL FOR .093 BOARD</text>
<text x="209.3" y="95.5">(AVAILABLE WITH LEAD STYLE -02, -L2 &amp; -T2)</text>
<text x="209.3" y="92.9">(SFM-XX-D-SN AND WT-27-02-T)</text>
<text x="131.5" y="98.3">-T2: SURFACE MOUNT (PHOS BRONZE)</text>
<text x="136.6" y="100.9">(USE CONTACT: C-119-02-XXX)</text>
<text x="205.6" y="100.9">-DS: DUAL SCREW DOWN FOR .062 BOARD</text>
<text x="209.3" y="98.2">(NOT AVAILABLE WITH -A &amp; -LC)</text>
<text x="136.7" y="103.6">(SEE FIG 2, SHT 2)</text>
<text x="210" y="103.5">(SEE FIG 8, SHT 4)</text>
<text x="210" y="106.2">(ONLY AVAILABLE WITH -01, -02 AND -03 LEAD</text>
<text x="210" y="111.5">-LC, -P, -TR, -K, -SN AND SN2), (USES SFM-XX-D-DS,</text>
<text x="210" y="108.9">STYLE)(NOT AVAILABLE WITH OPTIONS -N, -A,</text>
<text x="210" y="116.9">ALWAYS FILLED)</text>
<text x="210" y="114.2">CPS-RR-XX-XX-X, ACCRT-01 AND WT-27-XX-T</text>
<text x="199.8" y="123.3">-D: DOUBLE ROW</text>
<text x="199.8" y="120.6">BODY SPECIFICATION</text>
<text x="205.6" y="130.6">-S: 30µ&quot; SELECTIVE GOLD IN CONTACT AREA,</text>
<text x="209.7" y="127.1">PLATING SPECIFICATION</text>
<text x="205.6" y="136">-F: 3µ&quot; FLASH SELECTIVE GOLD IN CONTACT AREA,</text>
<text x="209.3" y="133.3">MATTE TIN ON TAIL</text>
<text x="205.6" y="141.3">-H: 50µ&quot; HEAVY GOLD IN CONTACT AREA,</text>
<text x="209.3" y="144">3µ&quot; GOLD ON TAIL</text>
<text x="209.3" y="138.6">MATTE TIN ON TAIL</text>
<text x="205.6" y="146.6">-L: 10µ&quot; LIGHT SELECTIVE GOLD IN CONTACT AREA,</text>
<text x="209.3" y="149.3">MATTE TIN ON TAIL</text>
<text x="205.6" y="152">-STL: 30µ&quot; SELECTIVE GOLD IN CONTACT AREA,</text>
<text x="211.5" y="154.6">TIN/LEAD (90/10+/-5%) TAIL</text>
<text x="205.6" y="160">-SM: 30µ&quot; SELECTIVE GOLD IN CONTACT AREA,</text>
<text x="210.7" y="157.3">(ONLY AVAILABLE ON -02 OR -L2 LEADSTYLES)</text>
<text x="205.6" y="165.3">-FM: 3µ&quot; FLASH SELECTIVE GOLD IN CONTACT AREA,</text>
<text x="211.5" y="162.6">MATTE TIN ON TAIL</text>
<text x="211.5" y="168">MATTE TIN ON TAIL</text>
<text x="205.6" y="170.6">-LM: 10µ&quot; LIGHT SELECTIVE GOLD IN CONTACT AREA,</text>
<text x="211.5" y="173.3">MATTE TIN ON TAIL</text>
<text x="55.8" y="184">THROUGH HOLE/STRAIGHT MODIFIED</text>
<text x="212.4" y="211.5">BY:</text>
<text x="255" y="211.4">SHEET 1 OF 5</text>
</g>
<g font-size="2.7" fill="#f0f">
<text x="9.2" y="20.8">SCALE FROM</text>
<text x="11.2" y="23.4">THIS PRINT</text>
<text x="12.2" y="18.1">DO NOT</text>
<text x="38" y="85">*.145</text>
<text x="46" y="85">3.68</text>
<text x="49.7" y="89.8">*.020</text>
<text x="53.7" y="85">REF</text>
<text x="57.7" y="89.8">0.51</text>
<text x="65.3" y="89.8">REF</text>
<text x="103.5" y="89.8">.120</text>
<text x="110.4" y="89.8">3.05</text>
<text x="118" y="89.8">REF</text>
<text x="54.7" y="94">*.080</text>
<text x="62.8" y="94">2.03</text>
<text x="70.4" y="94">REF</text>
<text x="109.1" y="93.6">.050</text>
<text x="116" y="93.6">1.27</text>
<text x="114.6" y="96.8">REF</text>
<text x="89.7" y="116.8">.050</text>
<text x="96.6" y="116.8">1.27</text>
<text x="104.2" y="116.8">REF</text>
<text x="110.1" y="123.1">(No OF POS x .050[1.27]) + .015[0.38] REF</text>
<text x="113.9" y="128.3">(No OF POS x .050[1.27]) + .155[3.94] REF</text>
<text x="11" y="143.1">.110</text>
<text x="17.9" y="143.1">2.79</text>
<text x="25.5" y="143.1">REF</text>
<text x="103.4" y="140.4">.180</text>
<text x="110.2" y="140.4">4.57</text>
<text x="117.9" y="140.4">REF</text>
<text x="170.8" y="142.5">.015</text>
<text x="177.7" y="142.5">0.38</text>
<text x="185.3" y="142.5">REF</text>
<text x="115.1" y="153.4">(SEE TABLE 1)</text>
<text x="121.2" y="150.2">&quot;A&quot; C</text>
<text x="104" y="161.7">&quot;B&quot; REF</text>
<text x="167" y="158.8">(EITHER DIRECTION)</text>
<text x="170.4" y="156.1">2</text>
<text x="174" y="156.1">MAX SWAY</text>
<text x="164" y="163.1">.050</text>
<text x="164.3" y="167.2">.005</text>
<text x="170.9" y="163.1">1.27</text>
<text x="171.2" y="167.2">0.13</text>
<text x="178.8" y="167.2">REF</text>
<text x="49.3" y="171.9">1</text>
<text x="52.9" y="171.9">MAX SWAY</text>
<text x="99.1" y="169.1">(NO OF POS x .050[1.27]) - .050[1.27] REF</text>
<text x="45.9" y="174.5">(EITHER DIRECTION)</text>
</g>
<text font-size="2.5" x="214.6" y="199.1">.050 x .050 SOCKET STRIP DOUBLE ROW ASSEMBLY</text>
<g font-size="2.4">
<text x="145" y="199.4">INSULATOR: LCP UL 94V-O, COLOR: BLACK</text>
<text x="145" y="201.7">CONTACT: TIGER EYE: BeCu</text>
<text x="158.2" y="203.9">TIGER EYE LITE: PHOSPHOR BRONZE</text>
</g>
<g font-size="2.1">
<text x="144.1" y="178.1">UNLESS OTHERWISE SPECIFIED,</text>
<text x="144.1" y="180.2">DIMENSIONS ARE IN INCHES.</text>
<text x="144.4" y="183">TOLERANCES ARE:</text>
<text x="144.7" y="188.5">.XX:</text>
<text x="144.7" y="190.6">.XXX:</text>
<text x="150.4" y="188.5">.01 [0.3]</text>
<text x="151.7" y="190.6">.005 [0.13]</text>
<text x="165.6" y="188.5">2</text>
<text x="144.7" y="192.7">.XXXX:</text>
<text x="152.9" y="192.7">.0020 [0.051]</text>
</g>
<g font-size="2">
<text x="58.9" y="11.2">C</text>
<text x="221.5" y="188.7">520 PARK EAST BLVD, NEW ALBANY, IN 47150</text>
<text x="221.5" y="190.8">PHONE: 812-944-6733</text>
<text x="246.1" y="190.8">FAX: 812-948-5047</text>
<text x="221.5" y="193">e-Mail</text>
<text x="229.3" y="193">info@SAMTEC.com</text>
<text x="252.2" y="193">code 55322</text>
</g>
<g font-size="1.8">
<text x="144.2" y="185.7">DECIMALS</text>
<text x="162.9" y="185.7">ANGLES</text>
<text x="212.3" y="196.4">DESCRIPTION:</text>
<text x="212.4" y="202.9">DWG. NO.</text>
</g>
<g font-size="1.7">
<text x="178.7" y="176.9">*</text>
<text x="186.7" y="176.5">PROPRIETARY NOTE</text>
<text x="208.9" y="176.9">*</text>
<text x="144.3" y="196.3">MATERIAL:</text>
<text x="163.6" y="196.3">DO NOT SCALE DRAWING</text>
<text x="195.2" y="196.2">SHEET SCALE: 3:1</text>
<text x="143.7" y="212">F:\DWG\SW\Exisprod\Assembly\050\SFM-1XX-XX-XXX-D-XXX-X-XX-ASM.SLDDRW</text>
</g>
<g font-size="1.4" fill="#1f497d">
<text x="178" y="178.5">THIS DOCUMENT CONTAINS CONFIDENTIAL AND</text>
<text x="178" y="180.3">PROPRIETARY INFORMATION AND ALL DESIGN,</text>
<text x="178" y="182.1">MANUFACTURING, REPRODUCTION, USE, PATENT RIGHTS</text>
<text x="178" y="183.9">AND SALES RIGHTS ARE EXPRESSLY RESERVED BY SAMTEC,</text>
<text x="178" y="185.7">INC. THIS DOCUMENT SHALL NOT BE DISCLOSED, IN WHOLE</text>
<text x="178" y="187.5">OR PART, TO ANY UNAUTHORIZED PERSON OR ENTITY NOR</text>
<text x="178" y="189.3">REPRODUCED, TRANSFERRED OR INCORPORATED IN ANY</text>
<text x="178" y="191.1">OTHER PROJECT IN ANY MANNER WITHOUT THE EXPRESS</text>
<text x="178" y="192.9">WRITTEN CONSENT OF SAMTEC, INC.</text>
</g>
</svg>
